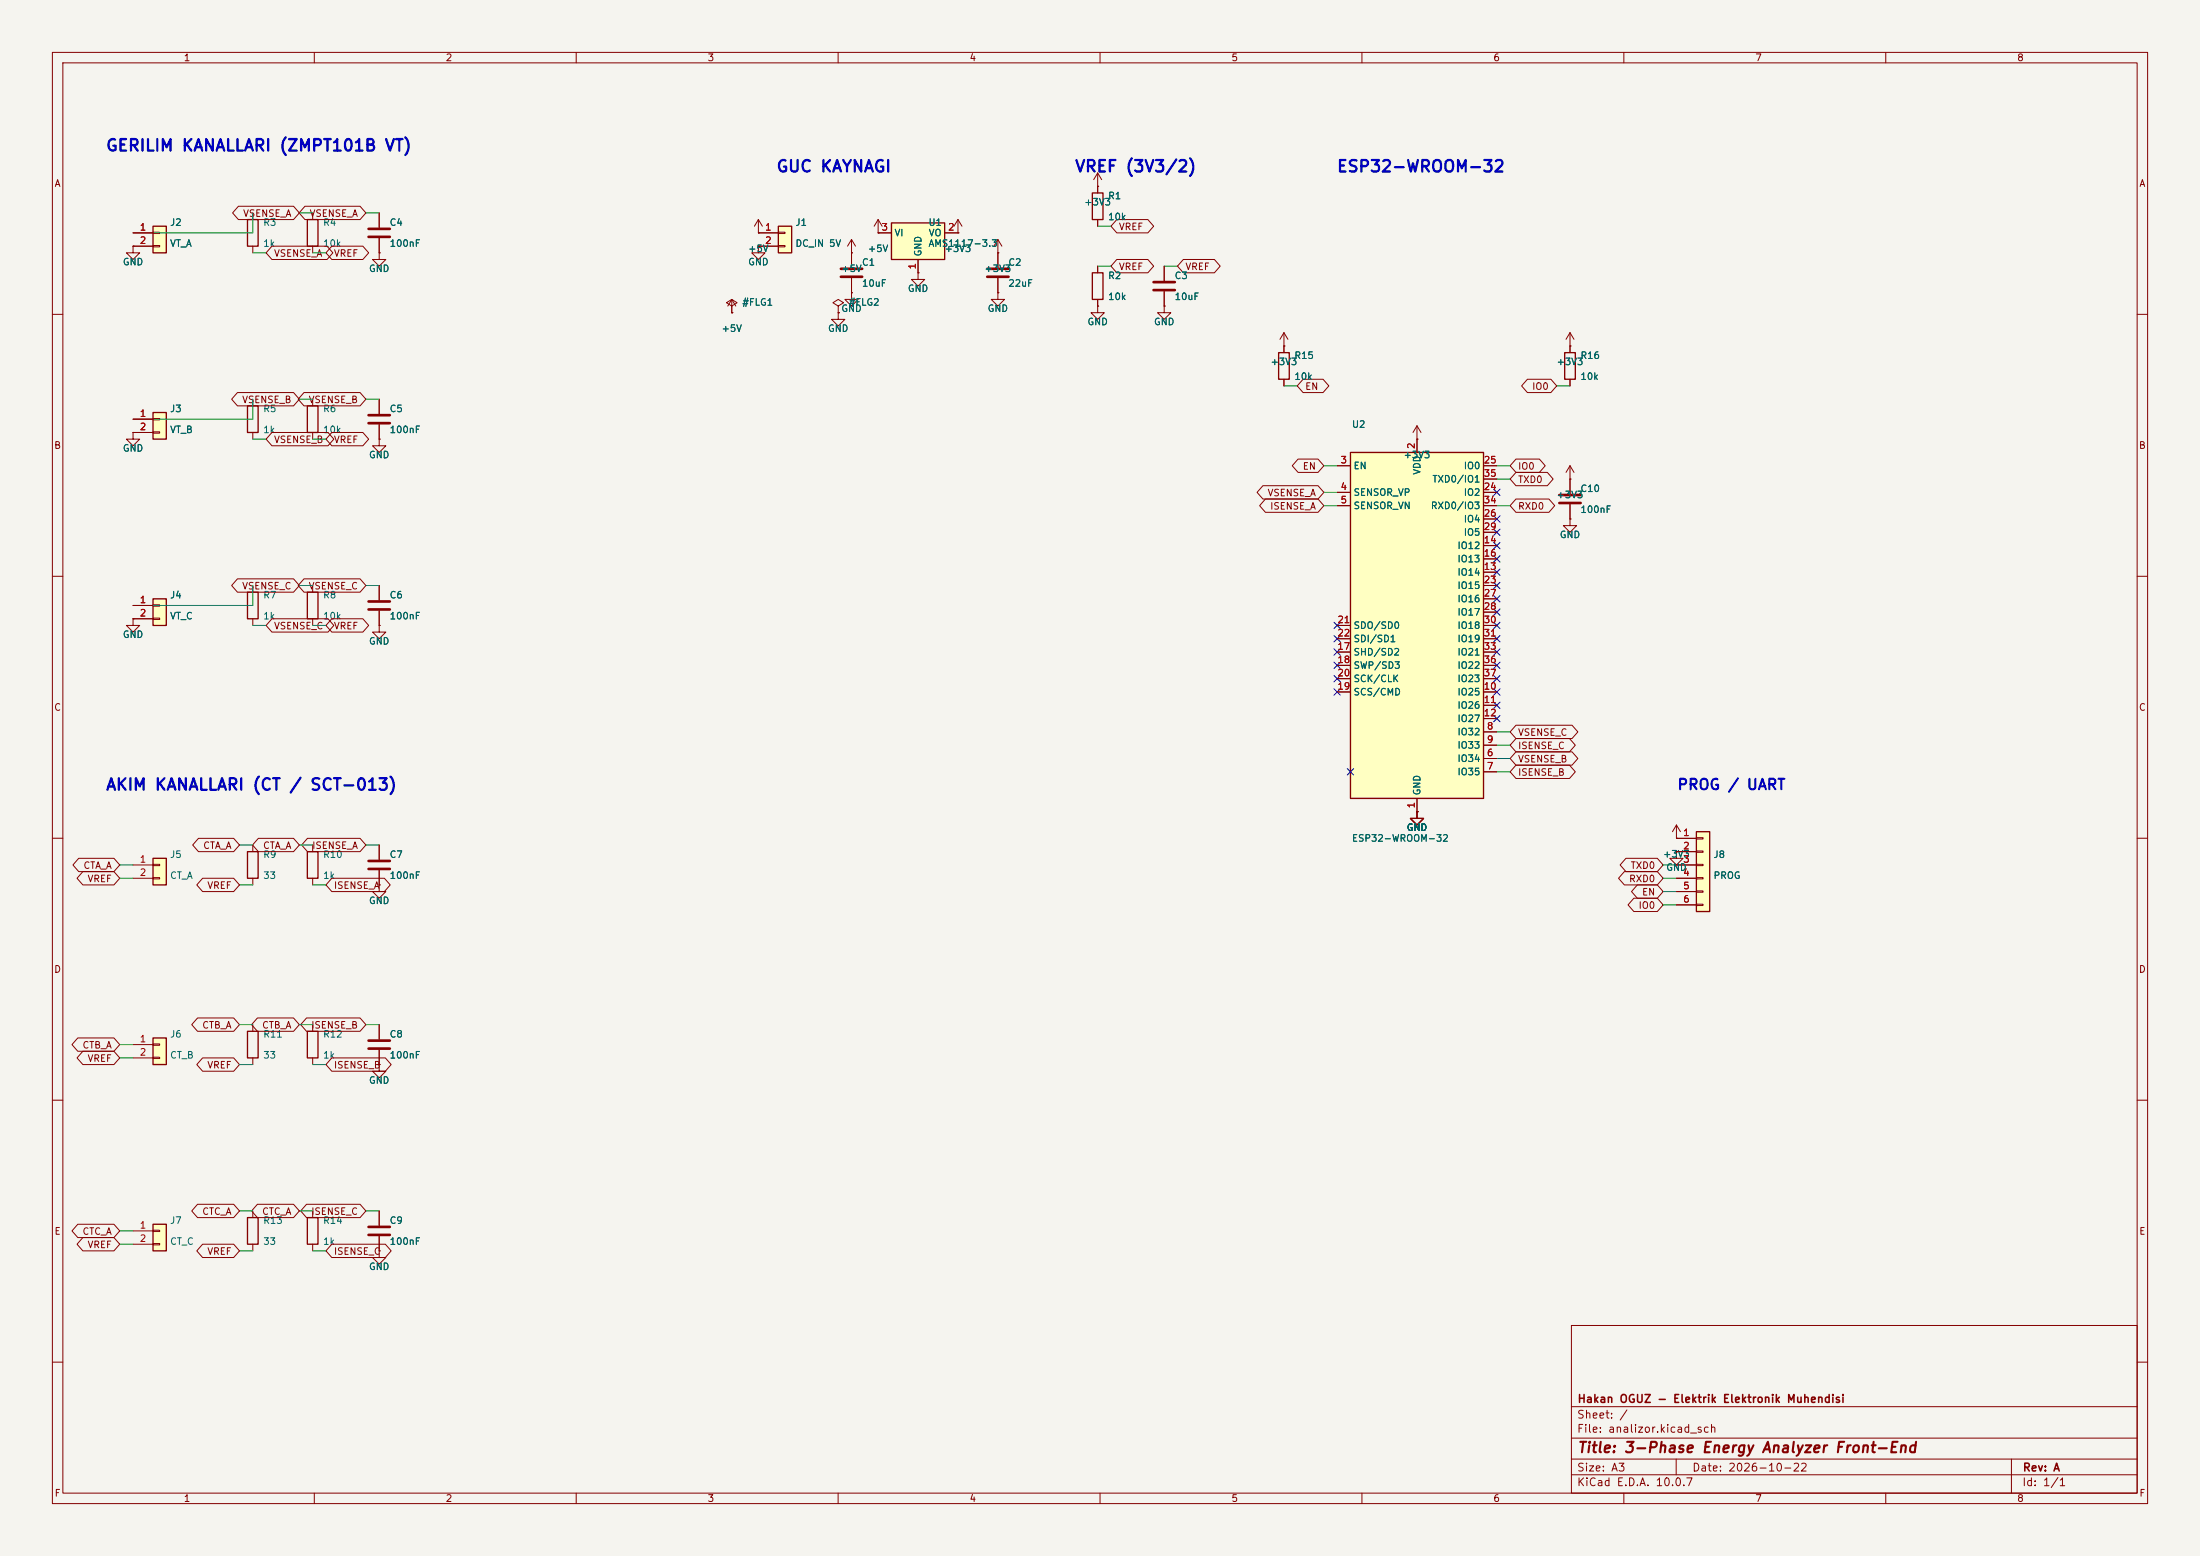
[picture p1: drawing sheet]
<svg xmlns="http://www.w3.org/2000/svg" width="420mm" height="297mm" viewBox="0 0 420 297" stroke-linecap="round" stroke-linejoin="round" font-family="sans-serif">
<path d="M0 0h420v297h-420z" fill="#f5f4ef" stroke="#f5f4ef" stroke-width=".19"/>
<g fill="none" stroke="#840000" stroke-width=".19">
<path d="M10 10h400v277h-400zM12 12h396v273h-396zM60 10v2M110 10v2M160 10v2M210 10v2M260 10v2M310 10v2M360 10v2M25.4 47v1.3h1.3l-1.3 1.2-1.3-1.2h1.3M25.4 47h.1M10 60h2"/>
<path d="M408 60h2M10 110h2M408 110h2M10 160h2M408 160h2M10 210h2M408 210h2M300 253h108v32h-108zM10 260h2M300 278.5h108M300 274.5h108M300 268.5h108"/>
<path d="M320 278.5v3M384 278.5v6.5M408 260h2M60 285v2M110 285v2M160 285v2M210 285v2M260 285v2M300 281.5h108M310 285v2M360 285v2"/>
</g>
<path d="M257.8 86.4h25.4v66h-25.4z" fill="#ffffc2"/>
<path d="M257.8 86.4h25.4v66h-25.4zM58.7 196.9h2v5h-2z" fill="none" stroke="#840000" stroke-width=".25"/>
<g fill="none" stroke="#840000" stroke-width=".19">
<path d="M255.3 88.9h2.5M255.3 94h2.5M255.3 96.5h2.5M270.5 83.8v2.6M283.2 88.9h2.5M283.2 94h2.5M283.2 96.5h2.5M283.2 99.1h2.5M283.2 91.4h2.5M299.7 99.1v1.2h1.3l-1.3 1.3-1.3-1.3h1.3M299.7 99.1h.1M255.3 119.4h2.5"/>
<path d="M283.2 109.2h2.5M283.2 104.1h2.5M283.2 106.7h2.5M283.2 119.4h2.5M283.2 111.8h2.5M283.2 114.3h2.5M283.2 116.8h2.5M283.2 101.6h2.5M255.3 132.1h2.5M255.3 124.5h2.5M255.3 127h2.5M255.3 129.5h2.5"/>
<path d="M255.3 121.9h2.5M283.2 139.7h2.5M283.2 132.1h2.5M283.2 134.6h2.5M283.2 137.2h2.5M283.2 124.5h2.5M283.2 127h2.5M283.2 129.5h2.5M283.2 121.9h2.5M270.5 152.4v2.5M283.2 144.8h2.5M283.2 147.3h2.5"/>
<path d="M283.2 142.2h2.5M59.7 195.6v1.3M59.7 201.9v1.3"/>
</g>
<path d="M29.2 43.2h2.5v5.1h-2.5z" fill="#ffffc2"/>
<path d="M208.5 36.8h2.1v5.1h-2.1zM29.2 43.2h2.5v5.1h-2.5zM47.2 41.9h2.1v5.1h-2.1zM58.7 41.9h2v5.1h-2zM47.2 77.5h2.1v5.1h-2.1zM58.7 77.5h2v5.1h-2zM58.7 113h2v5.1h-2zM58.7 162.6h2v5h-2zM47.2 196.9h2.1v5h-2.1z" fill="none" stroke="#840000" stroke-width=".25"/>
<g fill="none" stroke="#840000" stroke-width=".19">
<path d="M209.5 35.6h.1M209.5 33v3.8M209.5 33l-.7 1.3M209.5 33l.8 1.3M25.4 44.5h3.8M25.4 47h3.8M29.2 44.3h1.3v.3h-1.3zM29.2 46.9h1.3v.2h-1.3zM48.3 40.6v1.3M48.3 47v1.3M59.7 40.6v1.3M59.7 47v1.3"/>
<path d="M72.4 48.3v1.2h1.3l-1.3 1.3-1.3-1.3h1.3M72.4 48.3h.1M72.4 40.6v2.8M72.4 45.5v2.8M175.3 52.1v1.2h1.2l-1.2 1.3-1.3-1.3h1.3M175.3 52.1h.1M182.9 44.5h.1M182.9 41.9l-.8 1.3M182.9 41.9l.7 1.3M182.9 41.9v2.6M190.5 48.3h.1M190.5 45.7v5.4"/>
<path d="M190.5 53.1v2.8M190.5 45.7l-.8 1.3M190.5 45.7l.8 1.3M209.5 41.9v1.3M48.3 76.2v1.3M59.7 76.2v1.3M72.4 76.2v2.8M245.1 66h.1M245.1 63.5l-.8 1.3M245.1 63.5l.8 1.3M245.1 63.5v2.5M299.7 66h.1"/>
<path d="M299.7 63.5v2.5M299.7 63.5l-.7 1.3M299.7 63.5l.8 1.3M48.3 82.6v1.2M59.7 82.6v1.2M72.4 83.8v1.3h1.3l-1.3 1.3-1.3-1.3h1.3M72.4 83.8h.1M72.4 81v2.8M299.7 91.4h.1M299.7 88.9l-.7 1.3M299.7 88.9l.8 1.3M299.7 88.9v5.3"/>
<path d="M299.7 96.3v2.8M25.4 118.1v1.3h1.3l-1.3 1.3-1.3-1.3h1.3M25.4 118.1h.1M59.7 111.8v1.2M59.7 118.1v1.3M72.4 111.8v2.8M72.4 116.6v2.8M59.7 161.3v1.3M59.7 167.6v1.3M72.4 168.9v1.3h1.3l-1.3 1.3-1.3-1.3h1.3M72.4 168.9h.1M72.4 161.3v2.8"/>
<path d="M72.4 166.1v2.8M48.3 195.6v1.3M48.3 201.9v1.3M72.4 203.2v1.3h1.3l-1.3 1.2-1.3-1.2h1.3M72.4 203.2h.1M72.4 238.8v1.2h1.3l-1.3 1.3-1.3-1.3h1.3M72.4 238.8h.1"/>
</g>
<path d="M70.4 43.7h4M70.4 45.2h4M188.5 51.3h4M188.5 52.8h4M70.4 79.2h4M70.4 80.8h4M297.7 94.5h4.1M297.7 96h4.1M70.4 114.8h4M70.4 116.3h4M70.4 164.3h4M70.4 165.9h4" fill="none" stroke="#840000" stroke-width=".51"/>
<path d="M170.2 42.5h10.1v7h-10.1z" fill="#ffffc2"/>
<path d="M170.2 42.5h10.1v7h-10.1zM208.5 52.1h2.1v5.1h-2.1zM47.2 113h2.1v5.1h-2.1z" fill="none" stroke="#840000" stroke-width=".25"/>
<g fill="none" stroke="#840000" stroke-width=".19">
<path d="M139.7 58.4l1-.6-1-.6-1 .6 1 .6v1.3M139.7 59.7h.1M139.7 57.2l-.8 1.2M139.7 57.2l.8 1.2M139.7 57.2v2.5M160 58.4l1-.6-1-.6-1 .6 1 .6v1.3M160 59.7h.1M160 59.7v1.3h1.3l-1.3 1.2-1.3-1.2h1.3M162.6 55.9v1.3h1.2l-1.2 1.2-1.3-1.2h1.3M162.6 55.9h.1M167.6 44.5h2.6M175.3 49.5v2.6"/>
<path d="M180.3 44.5h2.6M190.5 55.9v1.3h1.3l-1.3 1.2-1.3-1.2h1.3M190.5 55.9h.1M209.5 58.4v1.3h1.3l-1.3 1.3-1.2-1.3h1.2M209.5 58.4h.1M209.5 50.8v1.3M209.5 57.2v1.2M48.3 111.8v1.2M48.3 118.1v1.3"/>
</g>
<path d="M29.2 198.1h2.5v5.1h-2.5z" fill="#ffffc2"/>
<path d="M29.2 198.1h2.5v5.1h-2.5z" fill="none" stroke="#840000" stroke-width=".25"/>
<path d="M167.6 44.5h.1M167.6 41.9l-.7 1.3M167.6 41.9l.8 1.3M167.6 41.9v2.6M222.2 58.4v1.3h1.3l-1.3 1.3-1.2-1.3h1.2M222.2 58.4h.1M222.2 50.8v2.8M222.2 55.6v2.8M25.4 199.4h3.8M29.2 199.3h1.3v.2h-1.3zM25.4 201.9h3.8M29.2 201.8h1.3v.3h-1.3z" fill="none" stroke="#840000" stroke-width=".19"/>
<path d="M220.2 53.8h4.1M220.2 55.4h4.1" fill="none" stroke="#840000" stroke-width=".51"/>
<path d="M148.6 43.2h2.5v5.1h-2.5z" fill="#ffffc2"/>
<path d="M148.6 43.2h2.5v5.1h-2.5z" fill="none" stroke="#840000" stroke-width=".25"/>
<path d="M144.8 44.5h.1M144.8 44.5h3.8M144.8 47h3.8M144.8 41.9l-.8 1.3M144.8 41.9l.7 1.3M144.8 41.9v2.6M148.6 44.3h1.3v.3h-1.3zM148.6 46.9h1.3v.2h-1.3z" fill="none" stroke="#840000" stroke-width=".19"/>
<path d="M29.2 114.3h2.5v5.1h-2.5z" fill="#ffffc2"/>
<path d="M29.2 114.3h2.5v5.1h-2.5zM58.7 232.4h2v5.1h-2z" fill="none" stroke="#840000" stroke-width=".25"/>
<g fill="none" stroke="#840000" stroke-width=".19">
<path d="M144.8 47v1.3h1.2l-1.2 1.2-1.3-1.2h1.3M144.8 47h.1M162.6 48.3h.1M162.6 45.7v5.4M162.6 53.1v2.8M162.6 45.7l-.8 1.3M162.6 45.7l.7 1.3M25.4 82.6v1.2h1.3l-1.3 1.3-1.3-1.3h1.3M25.4 82.6h.1M25.4 115.6h3.8M25.4 118.1h3.8M29.2 115.4h1.3v.3h-1.3z"/>
<path d="M29.2 118h1.3v.2h-1.3zM59.7 231.1v1.3M59.7 237.5v1.3"/>
</g>
<path d="M160.5 51.3h4.1M160.5 52.8h4.1" fill="none" stroke="#840000" stroke-width=".51"/>
<path d="M29.2 78.7h2.5v5.1h-2.5z" fill="#ffffc2"/>
<path d="M29.2 78.7h2.5v5.1h-2.5z" fill="none" stroke="#840000" stroke-width=".25"/>
<path d="M29.2 79.9h1.3v.2h-1.3zM25.4 80h3.8M25.4 82.6h3.8M29.2 82.4h1.3v.3h-1.3zM270.5 154.9v1.3h1.3l-1.3 1.3-1.3-1.3h1.3M270.5 154.9h.1M72.4 231.1v2.8M72.4 236v2.8" fill="none" stroke="#840000" stroke-width=".19"/>
<path d="M70.4 234.2h4M70.4 235.7h4" fill="none" stroke="#840000" stroke-width=".51"/>
<path d="M29.2 233.7h2.5v5.1h-2.5z" fill="#ffffc2"/>
<path d="M298.7 67.3h2v5.1h-2zM47.2 162.6h2.1v5h-2.1zM29.2 233.7h2.5v5.1h-2.5z" fill="none" stroke="#840000" stroke-width=".25"/>
<g fill="none" stroke="#840000" stroke-width=".19">
<path d="M299.7 66v1.3M299.7 72.4v1.3M270.5 154.9v1.3h1.3l-1.3 1.3-1.3-1.3h1.3M270.5 154.9h.1M48.3 161.3v1.3M48.3 167.6v1.3M320 162.6v1.2h1.3l-1.3 1.3-1.2-1.3h1.2M320 162.6h.1M72.4 195.6v2.8M72.4 200.4v2.8M25.4 234.9h3.8M25.4 237.5h3.8"/>
<path d="M29.2 234.8h1.3v.3h-1.3zM29.2 237.4h1.3v.2h-1.3z"/>
</g>
<path d="M70.4 198.6h4M70.4 200.2h4" fill="none" stroke="#840000" stroke-width=".51"/>
<path d="M323.8 158.8h2.6v15.2h-2.6z" fill="#ffffc2"/>
<path d="M244.1 67.3h2v5.1h-2zM323.8 158.8h2.6v15.2h-2.6z" fill="none" stroke="#840000" stroke-width=".25"/>
<g fill="none" stroke="#840000" stroke-width=".19">
<path d="M245.1 66v1.3M245.1 72.4v1.3M270.5 83.8h.1M270.5 81.3l-.8 1.3M270.5 81.3l.8 1.3M270.5 81.3v2.5M72.4 119.4v1.3h1.3l-1.3 1.2-1.3-1.2h1.3M72.4 119.4h.1M320 157.5l-.7 1.3M320 157.5l.8 1.3M320 157.5v2.5M323.8 159.9h1.3v.2h-1.3z"/>
<path d="M320 160h.1M320 160h3.8M320 162.6h3.8M320 165.1h3.8M320 167.6h3.8M320 170.2h3.8M320 172.7h3.8M323.8 162.4h1.3v.3h-1.3zM323.8 165h1.3v.2h-1.3zM323.8 167.5h1.3v.3h-1.3zM323.8 170.1h1.3v.2h-1.3zM323.8 172.6h1.3v.2h-1.3z"/>
</g>
<path d="M29.2 163.8h2.5v5.1h-2.5z" fill="#ffffc2"/>
<path d="M29.2 163.8h2.5v5.1h-2.5zM47.2 232.4h2.1v5.1h-2.1z" fill="none" stroke="#840000" stroke-width=".25"/>
<g fill="none" stroke="#840000" stroke-width=".19">
<path d="M45.5 39.4h10.5l1.1 1.2-1.1 1.3h-10.5l-1.1-1.3zM58.2 39.4h10.5l1.1 1.2-1.1 1.3h-10.5l-1.1-1.3zM209.5 35.6h.1M209.5 35.6v1.2M25.4 47h.1M25.4 44.5h3.8M25.4 47h3.8M51.9 47h10.5l1.1 1.3-1.1 1.2h-10.5l-1.1-1.2zM63.3 47h6l1.1 1.3-1.1 1.2h-6l-1.1-1.2zM72.4 48.3h.1M72.4 40.6v2.8M72.4 45.5v2.8"/>
<path d="M139.7 59.7h.1M144.8 44.5h.1M144.8 47h.1M144.8 44.5h3.8M144.8 47h3.8M160 59.7h.1M162.6 55.9h.1M162.6 48.3h.1M162.6 48.3v2.8M162.6 53.1v2.8M167.6 44.5h.1M167.6 44.5h2.6"/>
<path d="M175.3 52.1h.1M175.3 49.5v2.6M180.3 44.5h2.6M182.9 44.5h.1M190.5 48.3h.1M190.5 55.9h.1M190.5 48.3v2.8M190.5 53.1v2.8M209.5 58.4h.1M209.5 41.9v1.3M209.5 50.8v1.3M209.5 57.2v1.2"/>
<path d="M213.2 41.9h5.9l1.1 1.3-1.1 1.3h-5.9l-1.1-1.3zM213.2 49.5h5.9l1.1 1.3-1.1 1.3h-5.9l-1.1-1.3zM222.2 58.4h.1M222.2 50.8v2.8M222.2 55.6v2.8M225.9 49.5h5.9l1.1 1.3-1.1 1.3h-5.9l-1.1-1.3zM45.3 74.9h10.7l1.1 1.3-1.1 1.3h-10.7l-1.1-1.3zM58 74.9h10.7l1.1 1.3-1.1 1.3h-10.7l-1.1-1.3zM72.4 76.2v2.8M245.1 66h.1M245.1 66v1.3M245.1 72.4v1.3"/>
<path d="M248.8 72.4h3.8l1.1 1.3-1.1 1.2h-3.8l-1.2-1.2zM291.6 72.4h4.5l1.1 1.3-1.1 1.2h-4.5l-1.1-1.2zM299.7 66h.1M299.7 66v1.3M299.7 72.4v1.3M25.4 82.6h.1M25.4 80h3.8M25.4 82.6h3.8M51.9 82.5h10.7l1.1 1.3-1.1 1.3h-10.7l-1.1-1.3zM63.3 82.5h6l1.1 1.3-1.1 1.3h-6l-1.1-1.3zM72.4 83.8h.1M72.4 81v2.8"/>
<path d="M241.1 92.7h10.5l1.1 1.3-1.1 1.3h-10.5l-1.1-1.3zM241.6 95.2h10l1.1 1.3-1.1 1.3h-10l-1.1-1.3zM247.8 87.6h3.8l1.1 1.3-1.1 1.3h-3.8l-1.1-1.3zM255.3 88.9h2.5M255.3 94h2.5M255.3 96.5h2.5M270.5 83.8h.1M270.5 83.8v2.6M283.2 88.9h2.5M283.2 94h2.5M283.2 96.5h2.5M283.2 99.1h2.5"/>
<path d="M283.2 91.4h2.5M289.4 87.6h4.5l1.1 1.3-1.1 1.3h-4.5l-1.1-1.3zM289.4 90.2h6l1.1 1.2-1.1 1.3h-6l-1.1-1.3zM289.4 95.2h6.3l1.1 1.3-1.1 1.3h-6.3l-1.1-1.3zM299.7 91.4h.1M299.7 99.1h.1M299.7 91.4v2.8M299.7 96.3v2.8M25.4 118.1h.1M25.4 115.6h3.8M25.4 118.1h3.8M45.3 110.5h10.7l1.1 1.3-1.1 1.2h-10.7l-1.1-1.2z"/>
<path d="M51.9 118.1h10.7l1.1 1.3-1.1 1.3h-10.7l-1.1-1.3zM58 110.5h10.7l1.1 1.3-1.1 1.2h-10.7l-1.1-1.2zM63.3 118.1h6l1.1 1.3-1.1 1.3h-6l-1.1-1.3zM72.4 119.4h.1M72.4 111.8v2.8M72.4 116.6v2.8M255.3 119.4h2.5M283.2 109.2h2.5M283.2 104.1h2.5M283.2 106.7h2.5M283.2 119.4h2.5M283.2 111.8h2.5"/>
<path d="M283.2 114.3h2.5M283.2 116.8h2.5M283.2 101.6h2.5M255.3 132.1h2.5M255.3 124.5h2.5M255.3 127h2.5M255.3 129.5h2.5M255.3 121.9h2.5M283.2 139.7h2.5M283.2 132.1h2.5M283.2 134.6h2.5M283.2 137.2h2.5"/>
<path d="M283.2 124.5h2.5M283.2 127h2.5M283.2 129.5h2.5M283.2 121.9h2.5M289.4 138.4h10.7l1.1 1.3-1.1 1.3h-10.7l-1.1-1.3zM270.5 154.9h.1M270.5 152.4v2.5M283.2 144.8h2.5M283.2 147.3h2.5M283.2 142.2h2.5M289.4 143.5h10.7l1.1 1.3-1.1 1.3h-10.7l-1.1-1.3zM289.4 146h10.2l1.1 1.3-1.1 1.3h-10.2l-1.1-1.3z"/>
<path d="M289.4 141h10.2l1.1 1.2-1.1 1.3h-10.2l-1.1-1.3zM15 163.8h6.7l1.2 1.3-1.2 1.3h-6.7l-1.1-1.3zM15.8 166.4h5.9l1.2 1.2-1.2 1.3h-5.9l-1.1-1.3zM25.4 165.1h3.8M25.4 167.6h3.8M29.2 165h1.3v.2h-1.3zM29.2 167.5h1.3v.3h-1.3zM37.9 160h6.7l1.1 1.3-1.1 1.3h-6.7l-1.1-1.3zM38.7 167.6h5.9l1.1 1.3-1.1 1.3h-5.9l-1.1-1.3zM49.3 160h6.7l1.1 1.3-1.1 1.3h-6.7l-1.1-1.3zM58.7 160h10l1.1 1.3-1.1 1.3h-10l-1.1-1.3zM63.3 167.6h10.1l1.1 1.3-1.1 1.3h-10.1l-1.1-1.3z"/>
<path d="M72.4 168.9h.1M72.4 161.3v2.8M72.4 166.1v2.8M310.1 166.4h6.3l1.1 1.2-1.1 1.3h-6.3l-1.1-1.3zM310.4 163.8h6l1.1 1.3-1.1 1.3h-6l-1.1-1.3zM311.9 171.4h4.5l1.1 1.3-1.1 1.3h-4.5l-1.1-1.3zM312.6 168.9h3.8l1.1 1.3-1.1 1.3h-3.8l-1.1-1.3zM320 160h.1M320 162.6h.1M320 165.1h3.8M320 167.6h3.8M320 160h3.8"/>
<path d="M320 162.6h3.8M320 170.2h3.8M320 172.7h3.8M14.9 198.1h6.8l1.2 1.3-1.2 1.3h-6.8l-1.2-1.3zM37.7 194.3h6.9l1.1 1.3-1.1 1.3h-6.9l-1.1-1.3zM49.1 194.3h6.9l1.1 1.3-1.1 1.3h-6.9l-1.1-1.3zM58.5 194.3h10.2l1.1 1.3-1.1 1.3h-10.2l-1.1-1.3zM72.4 195.6v2.8M15.8 200.7h5.9l1.2 1.2-1.2 1.3h-5.9l-1.1-1.3zM38.7 201.9h5.9l1.1 1.3-1.1 1.3h-5.9l-1.1-1.3zM63.3 201.9h10.3l1.1 1.3-1.1 1.3h-10.3l-1.1-1.3zM72.4 203.2h.1"/>
<path d="M72.4 200.4v2.8M14.9 233.7h6.8l1.2 1.2-1.2 1.3h-6.8l-1.2-1.3zM15.8 236.2h5.9l1.2 1.3-1.2 1.3h-5.9l-1.1-1.3zM37.7 229.9h6.9l1.1 1.2-1.1 1.3h-6.9l-1.1-1.3zM38.7 237.5h5.9l1.1 1.3-1.1 1.2h-5.9l-1.1-1.2zM48.3 231.1v1.3M48.3 237.5v1.3M49.1 229.9h6.9l1.1 1.2-1.1 1.3h-6.9l-1.1-1.3zM58.5 229.9h10.2l1.1 1.2-1.1 1.3h-10.2l-1.1-1.3zM63.3 237.5h10.3l1.1 1.3-1.1 1.2h-10.3l-1.1-1.2zM72.4 238.8h.1M72.4 231.1v2.8"/>
<path d="M72.4 236v2.8"/>
</g>
<g fill="none" stroke="#009600" stroke-width=".19">
<path d="M48.3 40.6v3.9h-22.9M48.3 48.3h2.5M57.1 40.6h2.6M59.7 48.3h2.5M69.8 40.6h2.6M209.5 50.8h2.6M209.5 43.2h2.6M222.2 50.8h2.6M48.3 76.2v3.8h-22.9M57.1 76.2h2.6M69.8 76.2h2.6M245.1 73.7h2.5"/>
<path d="M297.2 73.7h2.5M48.3 83.8h2.5M59.7 83.8h2.5M252.7 94h2.6M252.7 96.5h2.6M252.7 88.9h2.6M285.7 96.5h2.6M285.7 88.9h2.6M285.7 91.4h2.6M48.3 111.8v3.8h-22.9M48.3 119.4h2.5M57.1 111.8h2.6"/>
<path d="M59.7 119.4h2.5M69.8 111.8h2.6M285.7 139.7h2.6M285.7 147.3h2.6M285.7 144.8h2.6M285.7 142.2h2.6M22.9 167.6h2.5M22.9 165.1h2.5M45.7 161.3h2.6M45.7 168.9h2.6M57.1 161.3h2.6M59.7 168.9h2.5"/>
<path d="M69.8 161.3h2.6M317.5 167.6h2.5M317.5 165.1h2.5M317.5 170.2h2.5M317.5 172.7h2.5M22.9 199.4h2.5M45.7 195.6h2.6M57.1 195.6h2.6M69.8 195.6h2.6M22.9 201.9h2.5M45.7 203.2h2.6M59.7 203.2h2.5"/>
<path d="M22.9 234.9h2.5M22.9 237.5h2.5M45.7 231.1h2.6M45.7 238.8h2.6M57.1 231.1h2.6M59.7 238.8h2.5M69.8 231.1h2.6"/>
</g>
<g fill="none" stroke="#000084" stroke-width=".19">
<path d="M285.1 93.4l1.3 1.2M285.1 98.5l1.3 1.2M286.4 93.4l-1.3 1.2M286.4 98.5l-1.3 1.2M254.7 118.8l1.2 1.2M255.9 118.8l-1.2 1.2M285.1 101l1.3 1.2M285.1 103.5l1.3 1.2M285.1 108.6l1.3 1.2M285.1 106.1l1.3 1.2M285.1 111.2l1.3 1.2M285.1 116.2l1.3 1.2"/>
<path d="M285.1 113.7l1.3 1.2M285.1 118.8l1.3 1.2M286.4 101l-1.3 1.2M286.4 103.5l-1.3 1.2M286.4 118.8l-1.3 1.2M286.4 108.6l-1.3 1.2M286.4 106.1l-1.3 1.2M286.4 111.2l-1.3 1.2M286.4 116.2l-1.3 1.2M286.4 113.7l-1.3 1.2M254.7 123.9l1.2 1.2M254.7 126.4l1.2 1.2"/>
<path d="M254.7 131.5l1.2 1.2M254.7 128.9l1.2 1.2M254.7 121.3l1.2 1.2M255.9 131.5l-1.2 1.2M255.9 128.9l-1.2 1.2M255.9 123.9l-1.2 1.2M255.9 126.4l-1.2 1.2M255.9 121.3l-1.2 1.2M285.1 121.3l1.3 1.2M285.1 123.9l1.3 1.2M285.1 131.5l1.3 1.2M285.1 128.9l1.3 1.2"/>
<path d="M285.1 134l1.3 1.2M285.1 136.6l1.3 1.2M285.1 126.4l1.3 1.2M286.4 121.3l-1.3 1.2M286.4 123.9l-1.3 1.2M286.4 131.5l-1.3 1.2M286.4 128.9l-1.3 1.2M286.4 134l-1.3 1.2M286.4 136.6l-1.3 1.2M286.4 126.4l-1.3 1.2M257.2 146.7l1.2 1.2M258.4 146.7l-1.2 1.2"/>
</g>
<g font-size="2.2" fill="#0000c2">
<text x="20.1" y="29.4">GERILIM KANALLARI (ZMPT101B VT)</text>
<text x="148.1" y="33.4">GUC KAYNAGI</text>
<text x="205.1" y="33.4">VREF (3V3/2)</text>
<text x="255.1" y="33.4">ESP32-WROOM-32</text>
<text x="20.1" y="151.4">AKIM KANALLARI (CT / SCT-013)</text>
</g>
<text font-size="2" fill="#0000c2" x="320.1" y="151.3">PROG / UART</text>
<text font-size="2" fill="#840000" x="301" y="277.8">Title: 3-Phase Energy Analyzer Front-End</text>
<g font-size="1.5" fill="#840000">
<text x="301" y="268.1">Hakan OGUZ - Elektrik Elektronik Muhendisi</text>
<text x="300.9" y="273.8">File: analizor.kicad_sch</text>
<text x="300.9" y="271.1">Sheet: /</text>
<text x="300.9" y="281.2">Size: A3</text>
<text x="322.9" y="281.2">Date: 2026-10-22</text>
<text x="386" y="281.2">Rev: A</text>
<text x="300.9" y="284">KiCad E.D.A. 10.0.7</text>
<text x="385.9" y="284">Id: 1/1</text>
</g>
<g font-size="1.3" fill="#840000">
<text x="35" y="12">1</text>
<text x="85" y="12">2</text>
<text x="135" y="12">3</text>
<text x="185" y="12">4</text>
<text x="235" y="12">5</text>
<text x="285" y="12">6</text>
<text x="335" y="12">7</text>
<text x="385" y="12">8</text>
<text x="10.3" y="36">A</text>
<text x="408.3" y="36">A</text>
<text x="46.3" y="41.7">VSENSE_A</text>
<text x="59" y="41.7">VSENSE_A</text>
<text x="213.5" y="44.2">VREF</text>
<text x="52.2" y="49.3">VSENSE_A</text>
<text x="63.6" y="49.3">VREF</text>
<text x="213.5" y="51.9">VREF</text>
<text x="226.2" y="51.9">VREF</text>
<text x="46.1" y="77.3">VSENSE_B</text>
<text x="58.8" y="77.3">VSENSE_B</text>
<text x="249.1" y="74.7">EN</text>
<text x="292.4" y="74.7">IO0</text>
<text x="10.2" y="86">B</text>
<text x="52.2" y="84.9">VSENSE_B</text>
<text x="63.6" y="84.9">VREF</text>
<text x="248.6" y="90">EN</text>
<text x="289.7" y="90">IO0</text>
<text x="408.2" y="86">B</text>
<text x="241.9" y="95">VSENSE_A</text>
<text x="289.7" y="92.5">TXD0</text>
<text x="242.4" y="97.6">ISENSE_A</text>
<text x="289.7" y="97.6">RXD0</text>
<text x="46.1" y="112.8">VSENSE_C</text>
<text x="58.8" y="112.8">VSENSE_C</text>
<text x="52.2" y="120.4">VSENSE_C</text>
<text x="63.6" y="120.4">VREF</text>
<text x="10.2" y="136">C</text>
<text x="408.2" y="136">C</text>
<text x="289.7" y="140.8">VSENSE_C</text>
<text x="289.7" y="143.3">ISENSE_C</text>
<text x="289.7" y="145.8">VSENSE_B</text>
<text x="289.7" y="148.4">ISENSE_B</text>
<text x="15.8" y="166.2">CTA_A</text>
<text x="38.7" y="162.3">CTA_A</text>
<text x="50.1" y="162.3">CTA_A</text>
<text x="59.5" y="162.3">ISENSE_A</text>
<text x="311.2" y="166.2">TXD0</text>
<text x="16.6" y="168.7">VREF</text>
<text x="39.5" y="170">VREF</text>
<text x="63.6" y="170">ISENSE_A</text>
<text x="310.9" y="168.7">RXD0</text>
<text x="312.7" y="173.8">IO0</text>
<text x="313.4" y="171.2">EN</text>
<text x="10.2" y="186">D</text>
<text x="408.2" y="186">D</text>
<text x="38.5" y="196.6">CTB_A</text>
<text x="49.9" y="196.6">CTB_A</text>
<text x="59.3" y="196.6">ISENSE_B</text>
<text x="15.6" y="200.4">CTB_A</text>
<text x="16.6" y="203">VREF</text>
<text x="39.5" y="204.3">VREF</text>
<text x="63.6" y="204.3">ISENSE_B</text>
<text x="38.5" y="232.2">CTC_A</text>
<text x="49.9" y="232.2">CTC_A</text>
<text x="59.3" y="232.2">ISENSE_C</text>
<text x="10.3" y="236">E</text>
<text x="15.6" y="236">CTC_A</text>
<text x="16.6" y="238.5">VREF</text>
<text x="39.5" y="239.8">VREF</text>
<text x="63.6" y="239.8">ISENSE_C</text>
<text x="408.3" y="236">E</text>
<text x="10.3" y="286">F</text>
<text x="35" y="287">1</text>
<text x="85" y="287">2</text>
<text x="135" y="287">3</text>
<text x="185" y="287">4</text>
<text x="235" y="287">5</text>
<text x="285" y="287">6</text>
<text x="335" y="287">7</text>
<text x="385" y="287">8</text>
<text x="408.3" y="286">F</text>
</g>
<g font-size="1.3" fill="#006464">
<text x="206.9" y="39.5">+3V3</text>
<text x="211.4" y="38.3">R1</text>
<text x="32.4" y="43.4">J2</text>
<text x="32.4" y="47.4">VT_A</text>
<text x="50.1" y="43.4">R3</text>
<text x="50.1" y="47.4">1k</text>
<text x="61.6" y="43.4">R4</text>
<text x="61.6" y="47.4">10k</text>
<text x="74.3" y="43.4">C4</text>
<text x="74.3" y="47.4">100nF</text>
<text x="151.7" y="43.4">J1</text>
<text x="151.7" y="47.4">DC_IN 5V</text>
<text x="170.7" y="45.4">VI</text>
<text x="177.1" y="43.4">U1</text>
<text x="177.1" y="47.4">AMS1117-3.3</text>
<text x="177.2" y="45.4">VO</text>
<text x="211.4" y="42.3">10k</text>
<text x="23.3" y="51">GND</text>
<text x="70.3" y="52.2">GND</text>
<text x="142.7" y="48.4">+5V</text>
<text x="142.7" y="51">GND</text>
<text x="160.5" y="52.2">+5V</text>
<text x="164.4" y="51">C1</text>
<text x="165.6" y="48.4">+5V</text>
<text x="176.2" y="49" transform="rotate(-90 176.2 49)">GND</text>
<text x="180.2" y="48.4">+3V3</text>
<text x="187.8" y="52.2">+3V3</text>
<text x="192.4" y="51">C2</text>
<text x="211.4" y="53.6">R2</text>
<text x="224.1" y="53.6">C3</text>
<text x="141.6" y="58.7">#FLG1</text>
<text x="160.5" y="59.8">GND</text>
<text x="161.9" y="58.7">#FLG2</text>
<text x="164.4" y="55">10uF</text>
<text x="173.2" y="56">GND</text>
<text x="188.4" y="59.8">GND</text>
<text x="192.4" y="55">22uF</text>
<text x="211.4" y="57.6">10k</text>
<text x="224.1" y="57.6">10uF</text>
<text x="137.6" y="63.7">+5V</text>
<text x="158" y="63.7">GND</text>
<text x="207.5" y="62.4">GND</text>
<text x="220.2" y="62.4">GND</text>
<text x="242.4" y="70">+3V3</text>
<text x="247" y="68.8">R15</text>
<text x="297.1" y="70">+3V3</text>
<text x="301.6" y="68.8">R16</text>
<text x="247" y="72.8">10k</text>
<text x="301.6" y="72.8">10k</text>
<text x="32.4" y="79">J3</text>
<text x="32.4" y="83">VT_B</text>
<text x="50.1" y="79">R5</text>
<text x="50.1" y="83">1k</text>
<text x="61.6" y="79">R6</text>
<text x="61.6" y="83">10k</text>
<text x="74.3" y="79">C5</text>
<text x="74.3" y="83">100nF</text>
<text x="258" y="82">U2</text>
<text x="23.3" y="86.5">GND</text>
<text x="70.3" y="87.8">GND</text>
<text x="258.3" y="89.9">EN</text>
<text x="267.8" y="87.8">+3V3</text>
<text x="279.3" y="89.9">IO0</text>
<text x="258.3" y="94.9">SENSOR_VP</text>
<text x="271.5" y="90.7" transform="rotate(-90 271.5 90.7)">VDD</text>
<text x="273.3" y="92.4">TXD0/IO1</text>
<text x="279.3" y="94.9">IO2</text>
<text x="297.1" y="95.4">+3V3</text>
<text x="301.6" y="94.2">C10</text>
<text x="258.3" y="97.5">SENSOR_VN</text>
<text x="273" y="97.5">RXD0/IO3</text>
<text x="279.3" y="100">IO4</text>
<text x="301.6" y="98.2">100nF</text>
<text x="278.1" y="105.1">IO12</text>
<text x="278.1" y="107.6">IO13</text>
<text x="279.3" y="102.6">IO5</text>
<text x="297.7" y="103">GND</text>
<text x="278.1" y="110.2">IO14</text>
<text x="278.1" y="112.7">IO15</text>
<text x="32.4" y="114.5">J4</text>
<text x="32.4" y="118.5">VT_C</text>
<text x="50.1" y="114.5">R7</text>
<text x="50.1" y="118.5">1k</text>
<text x="61.6" y="114.5">R8</text>
<text x="61.6" y="118.5">10k</text>
<text x="74.3" y="114.5">C6</text>
<text x="74.3" y="118.5">100nF</text>
<text x="278.1" y="115.3">IO16</text>
<text x="278.1" y="117.8">IO17</text>
<text x="23.3" y="122.1">GND</text>
<text x="70.3" y="123.3">GND</text>
<text x="258.3" y="125.4">SHD/SD2</text>
<text x="258.3" y="120.3">SDO/SD0</text>
<text x="258.3" y="122.9">SDI/SD1</text>
<text x="278.1" y="120.3">IO18</text>
<text x="278.1" y="122.9">IO19</text>
<text x="278.1" y="125.4">IO21</text>
<text x="258.3" y="128">SWP/SD3</text>
<text x="258.3" y="130.5">SCK/CLK</text>
<text x="278.1" y="128">IO22</text>
<text x="278.1" y="130.5">IO23</text>
<text x="258.3" y="133">SCS/CMD</text>
<text x="278.1" y="133">IO25</text>
<text x="278.1" y="135.6">IO26</text>
<text x="278.1" y="140.7">IO32</text>
<text x="278.1" y="143.2">IO33</text>
<text x="278.1" y="138.1">IO27</text>
<text x="278.1" y="145.7">IO34</text>
<text x="278.1" y="148.3">IO35</text>
<text x="271.5" y="151.9" transform="rotate(-90 271.5 151.9)">GND</text>
<text x="258" y="161">ESP32-WROOM-32</text>
<text x="268.4" y="158.9">GND</text>
<text x="32.4" y="164.1">J5</text>
<text x="50.1" y="164.1">R9</text>
<text x="61.6" y="164.1">R10</text>
<text x="74.3" y="164.1">C7</text>
<text x="317.4" y="164">+3V3</text>
<text x="318" y="166.5">GND</text>
<text x="327" y="164.1">J8</text>
<text x="32.4" y="168.1">CT_A</text>
<text x="50.1" y="168.1">33</text>
<text x="61.6" y="168.1">1k</text>
<text x="70.3" y="172.9">GND</text>
<text x="74.3" y="168.1">100nF</text>
<text x="327" y="168.1">PROG</text>
<text x="32.4" y="198.4">J6</text>
<text x="32.4" y="202.4">CT_B</text>
<text x="50.1" y="198.4">R11</text>
<text x="50.1" y="202.4">33</text>
<text x="61.6" y="198.4">R12</text>
<text x="61.6" y="202.4">1k</text>
<text x="74.3" y="198.4">C8</text>
<text x="74.3" y="202.4">100nF</text>
<text x="70.3" y="207.2">GND</text>
<text x="32.4" y="233.9">J7</text>
<text x="50.1" y="233.9">R13</text>
<text x="61.6" y="233.9">R14</text>
<text x="74.3" y="233.9">C9</text>
<text x="32.4" y="237.9">CT_C</text>
<text x="50.1" y="237.9">33</text>
<text x="61.6" y="237.9">1k</text>
<text x="74.3" y="237.9">100nF</text>
<text x="70.3" y="242.7">GND</text>
</g>
<g font-size="1.3" fill="#a90000">
<text x="26.6" y="44.3">1</text>
<text x="26.6" y="46.9">2</text>
<text x="146" y="44.3">1</text>
<text x="146" y="46.9">2</text>
<text x="168.2" y="44.3">3</text>
<text x="180.9" y="44.3">2</text>
<text x="175.1" y="51.5" transform="rotate(-90 175.1 51.5)">1</text>
<text x="26.6" y="79.9">1</text>
<text x="26.6" y="82.4">2</text>
<text x="255.8" y="88.8">3</text>
<text x="270.4" y="85.8" transform="rotate(-90 270.4 85.8)">2</text>
<text x="283.1" y="88.8">25</text>
<text x="255.8" y="93.8">4</text>
<text x="283.1" y="93.8">24</text>
<text x="283.1" y="91.3">35</text>
<text x="255.8" y="96.4">5</text>
<text x="283.1" y="98.9">26</text>
<text x="283.1" y="101.5">29</text>
<text x="283.1" y="96.4">34</text>
<text x="283.1" y="104">14</text>
<text x="283.1" y="106.5">16</text>
<text x="283.1" y="109.1">13</text>
<text x="283.1" y="111.6">23</text>
<text x="26.6" y="115.4">1</text>
<text x="26.6" y="118">2</text>
<text x="255.2" y="119.2">21</text>
<text x="283.1" y="114.2">27</text>
<text x="283.1" y="116.7">28</text>
<text x="283.1" y="119.2">30</text>
<text x="255.2" y="124.3">17</text>
<text x="255.2" y="121.8">22</text>
<text x="283.1" y="121.8">31</text>
<text x="283.1" y="124.3">33</text>
<text x="255.2" y="126.9">18</text>
<text x="255.2" y="131.9">19</text>
<text x="255.2" y="129.4">20</text>
<text x="283.1" y="131.9">10</text>
<text x="283.1" y="126.9">36</text>
<text x="283.1" y="129.4">37</text>
<text x="283.1" y="134.5">11</text>
<text x="283.1" y="137">12</text>
<text x="283.7" y="139.6">8</text>
<text x="283.7" y="142.1">9</text>
<text x="283.7" y="144.6">6</text>
<text x="283.7" y="147.2">7</text>
<text x="270.4" y="154.4" transform="rotate(-90 270.4 154.4)">1</text>
<text x="321.2" y="159.9">1</text>
<text x="26.6" y="165">1</text>
<text x="26.6" y="167.5">2</text>
<text x="321.2" y="162.4">2</text>
<text x="321.2" y="165">3</text>
<text x="321.2" y="167.5">4</text>
<text x="321.2" y="170">5</text>
<text x="321.2" y="172.6">6</text>
<text x="26.6" y="199.3">1</text>
<text x="26.6" y="201.8">2</text>
<text x="26.6" y="234.8">1</text>
<text x="26.6" y="237.4">2</text>
</g>
</svg>
